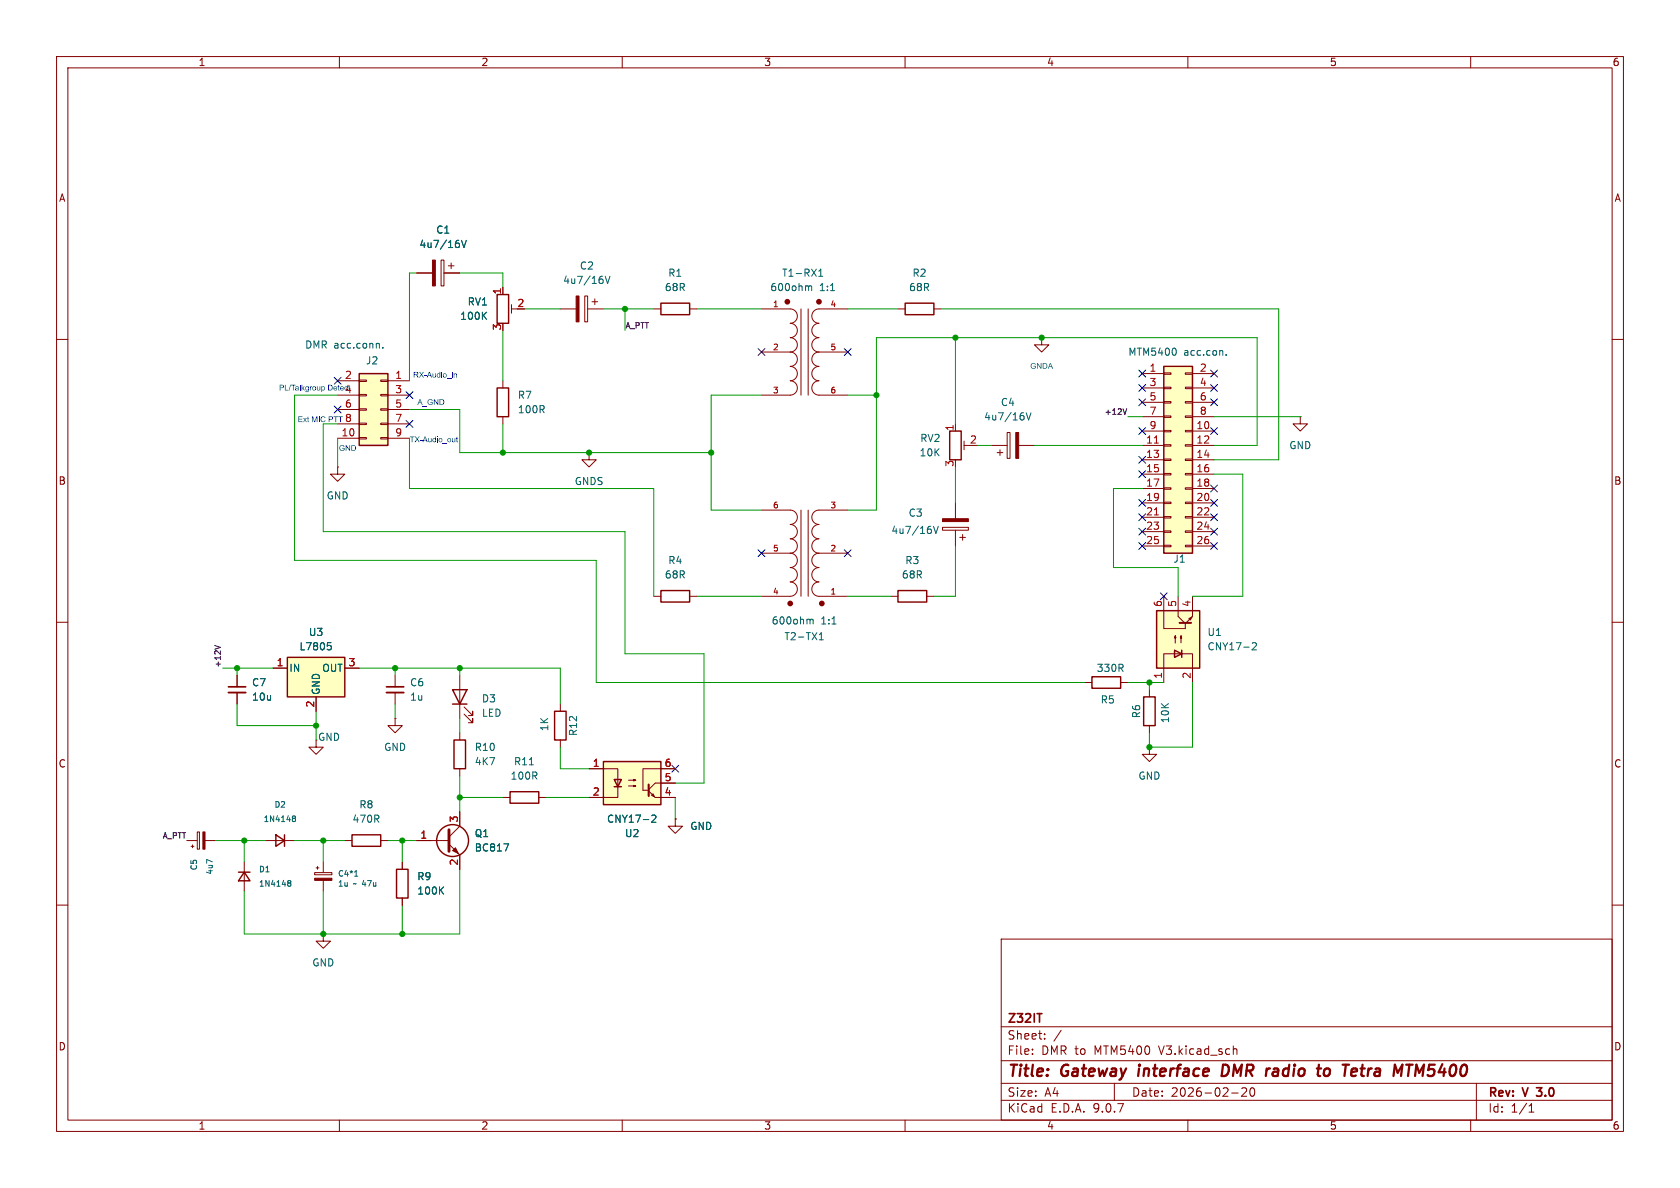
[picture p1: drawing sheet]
<svg xmlns="http://www.w3.org/2000/svg" width="297mm" height="210mm" viewBox="0 0 297 210" stroke-linecap="round" stroke-linejoin="round" font-family="sans-serif">
<g fill="none" stroke="#840000" stroke-width=".18">
<path d="M10 10h277v190h-277zM12 12h273v186h-273zM60 10v2M110 10v2M160 10v2M210 10v2M260 10v2M88.9 50.8v1.3M90.4 53.8v1.6M90.4 54.6h1M10 60h2M175.3 78.7h2.8"/>
<path d="M176.8 79.5v1M178.1 76.5h.5v4.5h-.5zM180.1 78.7h2.8M285 60h2M176.3 80h1M10 110h2M115.6 105.4h1.2M121.9 105.4h1.3M285 110h2M81.3 129.5v1.3M81.3 135.9v1.3M71.1 152.4v1.3"/>
<path d="M71.1 158.8v1.2M73.7 148.6h5.7M79.4 149.2l1.9 1.9v2.6M81.3 143.5v2.6l-1.9 1.9M10 160h2M177 166h108v32h-108zM285 160h2M60 198v2M110 198v2M160 198v2M177 194.5h108M177 191.5h108"/>
<path d="M177 187.5h108M177 181.5h108M182.5 186.3v.1M182.5 185.5v.1M184.7 183.6v.1M184.7 182.8v.1M187.6 182.1l-1.3 2M197 191.5v3M210 198v2M217.7 193.2h1.2M218.1 185.5h.5l.1 .9M219.5 192.4l.6-.1 .2 .1 .1 .3-.9 1.1h.9"/>
<path d="M221.1 192.4l.2-.1a.81 .81 0 0 1 .6 .6 .81 .81 0 0 1-.3 .8l-.1 .1a.81 .81 0 0 1-.4-1.4zM260 198v2M261 191.5v6.5M270.3 196.6h.9M270.3 195.5l.4-.4v1.5"/>
</g>
<path d="M183.3 179.2h.9M271.6 192.3h1M271.6 193.6l.2 .2" fill="none" stroke="#840000" stroke-width=".3"/>
<path d="M201.4 188.9l-.2 1.3M217 188.3l-.8-.1-.2 2h.4l.6-.3M225 190.1l.7 .1M225.8 188.9l-.6 .1M225.8 189.4l-.7 .1M234.1 189.3a.55 .55 0 0 1 .5-.4 .55 .55 0 0 1 .5 .4v.5a.57 .57 0 0 1-1 .2M239.8 189l.1 .4M240.5 188.9h.8M240.9 188.2l-.2 1.7 .2 .3M248.6 188.2h1.1M250.9 189.6l-.5-1.4-.2 2" fill="none" stroke="#840000" stroke-width=".4"/>
<g fill="none" stroke="#840000" stroke-width=".25">
<path d="M87.9 52.1h2v5.1h-2zM116.8 104.4h5.1v2h-5.1zM80.3 130.8h2v5.1h-2zM70.1 153.7h2v5.1h-2z"/>
<circle cx="80" cy="148.6" r="2.82"/>
</g>
<path d="M85.5 55.7l.5 .8M86 55.2l-.7 .7M181 73.6v.5M181.4 73l.4 1.2 .5-1.2M77.9 157.3l.5 .8M78.4 156.8l-.7 .7M89.1 149.2h.8l-.5 1.2" fill="none" stroke="#006464" stroke-width=".18"/>
<g fill="#840000" stroke="#840000" stroke-width=".18">
<path d="M179.6 76.5h.5v4.5h-.5z"/>
<path d="M80 150.4l.5-.5 .5 1z"/>
</g>
<path d="M79.4 146.7v3.8" fill="none" stroke="#840000" stroke-width=".51"/>
<path d="M63.5 66h5.1v12.7h-5.1z" fill="#ffffc2"/>
<path d="M63.5 66h5.1v12.7h-5.1zM80 121.9h2.5l-1.2 2.6zM80 124.5h2.5" fill="none" stroke="#840000" stroke-width=".25"/>
<g fill="none" stroke="#840000" stroke-width=".18">
<path d="M59.7 67.3h3.8M59.7 69.9h3.8M59.7 72.4h3.8M59.7 74.9h3.8M59.7 77.5h3.8M63.5 67.2h1.3v.2h-1.3zM63.5 69.7h1.3v.3h-1.3zM63.5 72.3h1.3v.2h-1.3zM63.5 74.8h1.3v.3h-1.3zM63.5 77.3h1.3v.3h-1.3zM67.3 67.2h1.3v.2h-1.3zM67.3 69.7h1.3v.3h-1.3z"/>
<path d="M67.3 72.3h1.3v.2h-1.3zM67.3 74.8h1.3v.3h-1.3zM67.3 77.3h1.3v.3h-1.3zM68.6 67.3h3.8M68.6 69.9h3.8M68.6 72.4h3.8M68.6 74.9h3.8M68.6 77.5h3.8M166.6 93.2h4.6v.5h-4.6zM168.9 88.9v2.8M168.9 93.7v2.8M169.7 95h1"/>
<path d="M170.2 94.5v1M81.3 119.4v7.6M82 126.2l1.6 1.6v-.8v.8h-.8M82 125l1.6 1.5v-.8v.8h-.8"/>
</g>
<path d="M67 60.8l.1 .7M67.7 61.4v.1M164.6 93.6v.6M165 93l.5 1.3 .4-1.3" fill="none" stroke="#006464" stroke-width=".18"/>
<path d="M166.6 91.7h4.6v.5h-4.6z" fill="#840000" stroke="#840000" stroke-width=".18"/>
<path d="M50.8 116.2h10.2v7h-10.2z" fill="#ffffc2"/>
<path d="M116.8 53.6h5.1v2h-5.1zM87.9 68.6h2v5.1h-2zM167.9 76.2h2v5.1h-2zM50.8 116.2h10.2v7h-10.2zM158.7 104.4h5.1v2h-5.1zM193 119.6h5.1v2.1h-5.1zM202.2 123.2h2v5.1h-2zM42.2 154.2h2M43.2 154.2l1 1.5h-2zM48.8 147.6l1.5 1-1.5 1zM50.3 147.6v2M62.2 147.6h5.1v2h-5.1z" fill="none" stroke="#840000" stroke-width=".25"/>
<g fill="none" stroke="#840000" stroke-width=".18">
<path d="M73.7 48.3h2.8M78 46h.5v4.5h-.5zM78.5 48.3h2.8M79.2 47h1.1M79.8 46.5v1M99.1 54.6h2.8M103.4 52.3h.5v4.6h-.5zM103.9 54.6h2.8M104.6 53.3h1.1M105.2 52.8v1M115.6 54.6h1.2M121.9 54.6h1.3"/>
<path d="M134.6 54.6h5.1a1.27 1.27 0 0 1 1.3 1.3 1.27 1.27 0 0 1-1.3 1.3 1.27 1.27 0 0 1 1.3 1.2 1.27 1.27 0 0 1-1.3 1.3 1.27 1.27 0 0 1 1.3 1.3 1.27 1.27 0 0 1-1.3 1.2M141.6 54.6v15.3M142.9 54.6v15.3M149.9 54.6h-5.1a1.27 1.27 0 0 0-1.3 1.3 1.27 1.27 0 0 0 1.3 1.3 1.27 1.27 0 0 0-1.3 1.2 1.27 1.27 0 0 0 1.3 1.3 1.27 1.27 0 0 0-1.3 1.3 1.27 1.27 0 0 0 1.3 1.2M184.1 59.7v1.3h1.3l-1.3 1.2-1.2-1.2h1.2M184.1 59.7h.1M88.9 67.3v1.3M88.9 73.7v1.2M134.6 62.2h5.1M139.7 62.2a1.27 1.27 0 0 1 1.3 1.3 1.27 1.27 0 0 1-1.3 1.3 1.27 1.27 0 0 1 1.3 1.2 1.27 1.27 0 0 1-1.3 1.3 1.27 1.27 0 0 1 1.3 1.3 1.27 1.27 0 0 1-1.3 1.3h-5.1M144.8 62.2a1.27 1.27 0 0 0-1.3 1.3 1.27 1.27 0 0 0 1.3 1.3 1.27 1.27 0 0 0-1.3 1.2 1.27 1.27 0 0 0 1.3 1.3 1.27 1.27 0 0 0-1.3 1.3 1.27 1.27 0 0 0 1.3 1.3h5.1M144.8 62.2h5.1"/>
<path d="M168.9 74.9v1.3M170.4 78v1.5M170.4 78.7h1M59.7 82.6v1.2h1.3l-1.3 1.3-1.3-1.3h1.3M59.7 82.6h.1M104.1 80v1.3h1.3l-1.3 1.3-1.2-1.3h1.2M104.1 80h.1M134.6 90.2h5.1a1.27 1.27 0 0 1 1.3 1.2 1.27 1.27 0 0 1-1.3 1.3 1.27 1.27 0 0 1 1.3 1.3 1.27 1.27 0 0 1-1.3 1.3 1.27 1.27 0 0 1 1.3 1.2 1.27 1.27 0 0 1-1.3 1.3M134.6 97.8h5.1M139.7 97.8a1.27 1.27 0 0 1 1.3 1.3 1.27 1.27 0 0 1-1.3 1.2 1.27 1.27 0 0 1 1.3 1.3 1.27 1.27 0 0 1-1.3 1.3 1.27 1.27 0 0 1 1.3 1.2 1.27 1.27 0 0 1-1.3 1.3h-5.1M141.6 90.2v15.2M142.9 90.2v15.2"/>
<path d="M144.8 97.8a1.27 1.27 0 0 0-1.3 1.3 1.27 1.27 0 0 0 1.3 1.2 1.27 1.27 0 0 0-1.3 1.3 1.27 1.27 0 0 0 1.3 1.3 1.27 1.27 0 0 0-1.3 1.2 1.27 1.27 0 0 0 1.3 1.3h5.1M144.8 97.8h5.1M149.9 90.2h-5.1a1.27 1.27 0 0 0-1.3 1.2 1.27 1.27 0 0 0 1.3 1.3 1.27 1.27 0 0 0-1.3 1.3 1.27 1.27 0 0 0 1.3 1.3 1.27 1.27 0 0 0-1.3 1.2 1.27 1.27 0 0 0 1.3 1.3M41.9 119.4v2M48.3 118.1h2.5M61 118.1h2.5M157.5 105.4h1.2M163.8 105.4h1.3M41.9 122.4v2.1M55.9 130.8v1.3h1.2l-1.2 1.3-1.3-1.3h1.3M55.9 123.2v2.5M69.8 127v1.3h1.3l-1.3 1.2-1.2-1.2h1.2"/>
<path d="M69.8 127h.1M191.8 120.7h1.2M198.1 120.7h1.3M203.2 132.1v1.3h1.3l-1.3 1.2-1.3-1.2h1.3M203.2 132.1h.1M203.2 121.9v1.3M203.2 128.3v1.2M33 148.6h1.9M33.8 149.6h.5M34 149.4v.5M34.9 147.1h.4v3h-.4zM36.2 148.6h1.9"/>
<path d="M43.2 152.4v5.1M47 148.6h5.1M55.6 154.3h3.1v.3h-3.1zM55.9 153.4h.5M56.1 153.2v.5M57.1 152.4v1.9M57.1 155.6v1.9M61 148.6h1.2M67.3 148.6h1.3M57.1 165.1v1.3h1.3l-1.3 1.2-1.2-1.2h1.2M57.1 165.1h.1"/>
</g>
<g fill="none" stroke="#006464" stroke-width=".18">
<path d="M81.2 43.1v.5M81.6 42.5l.4 1.3 .4-1.3M106.6 49.4v.6M107 48.8l.4 1.3 .4-1.3M143 50.7l.1-.2 .3 .1 .1 .8M144.7 48.8h.8M144.7 47.9l.4-.3v1.2M57.9 113.6h.6M58 114.1h.3l.3 .2-.1 .5-.5 .1M143.2 109.6l.2-.1h.3l.1 .8M144.8 113.1h.8M144.8 112.2l.4-.4v1.3"/>
<path d="M37.5 152.4l-1-.5v.7M51 156v.1M51 155.7l.4 .1v.1l-.2 .2M51 156.1h.2M51 156.1h.1M51.2 156.1l.2 .2v.3h-.4M51.8 144.6l.1 .1M51.8 144.3h.4v.2l-.1 .2M51.9 144.7h.2M51.9 144.7h-.1M52.1 144.7l.1 .2v.2l-.4 .1M62.7 154.9h.6"/>
<path d="M62.9 154l.1-.1v1"/>
</g>
<path d="M40.4 121.4h3" fill="none" stroke="#840000" stroke-width=".3"/>
<path d="M40.4 122.4h3" fill="none" stroke="#840000" stroke-width=".33"/>
<g fill="none" stroke="#840000" stroke-width=".51">
<circle cx="139.2" cy="53.3" r=".25"/>
<circle cx="144.8" cy="53.3" r=".25"/>
<circle cx="139.7" cy="106.7" r=".25"/>
<circle cx="145.3" cy="106.7" r=".25"/>
</g>
<g fill="#840000" stroke="#840000" stroke-width=".18">
<path d="M35.9 147.1h.3v3h-.3z"/>
<path d="M55.6 155.2h3.1v.4h-3.1z"/>
<path d="M76.5 46h.5v4.5h-.5z"/>
<path d="M101.9 52.3h.5v4.6h-.5z"/>
</g>
<path d="M204.5 108h7.6v10.1h-7.6z" fill="#ffffc2"/>
<path d="M160 53.6h5.1v2h-5.1zM204.5 108h7.6v10.1h-7.6zM207.6 114.9l1.3 .7-1.3 .6zM208.9 114.9v1.3" fill="none" stroke="#840000" stroke-width=".25"/>
<path d="M158.7 54.6h1.3M165.1 54.6h1.3M205.7 105.4v5.7h3.8v-1M207.8 112.4l-.2 .4h.3l-.1-.4v1.3M208.3 105.4v3.6l1.1 1.1M208.8 112.4l-.1 .4h.2l-.1-.4v1.3M208.9 115.6h1.9v5.1M209 115.6h-3.3v5.1M210.2 109.3l.5-.2-.3 .5zM210.8 105.4v3.6l-1.1 1.1" fill="none" stroke="#840000" stroke-width=".18"/>
<path d="M208.5 110.1h2.1" fill="none" stroke="#840000" stroke-width=".36"/>
<path d="M221.4 113.7l.5-.1 .2 .4-.8 .9h.8" fill="none" stroke="#006464" stroke-width=".18"/>
<path d="M205.7 64.8h5.1v33h-5.1z" fill="#ffffc2"/>
<path d="M205.7 64.8h5.1v33h-5.1z" fill="none" stroke="#840000" stroke-width=".25"/>
<g fill="none" stroke="#840000" stroke-width=".18">
<path d="M201.9 78.7h3.8M201.9 76.2h3.8M201.9 73.7h3.8M201.9 71.1h3.8M201.9 68.6h3.8M201.9 66h3.8M205.7 78.6h1.3v.3h-1.3zM205.7 76.1h1.3v.2h-1.3zM205.7 73.5h1.3v.3h-1.3zM205.7 71h1.3v.2h-1.3zM205.7 68.5h1.3v.2h-1.3zM205.7 65.9h1.3v.3h-1.3z"/>
<path d="M209.5 78.6h1.3v.3h-1.3zM209.5 76.1h1.3v.2h-1.3zM209.5 73.5h1.3v.3h-1.3zM209.5 71h1.3v.2h-1.3zM209.5 68.5h1.3v.2h-1.3zM209.5 65.9h1.3v.3h-1.3zM210.8 78.7h3.8M210.8 76.2h3.8M210.8 73.7h3.8M210.8 71.1h3.8M210.8 68.6h3.8M210.8 66h3.8"/>
<path d="M229.9 73.7v1.2h1.2l-1.2 1.3-1.3-1.3h1.3M229.9 73.7h.1M201.9 96.5h3.8M201.9 94h3.8M201.9 91.4h3.8M201.9 88.9h3.8M201.9 86.4h3.8M201.9 83.8h3.8M201.9 81.3h3.8M205.7 96.4h1.3v.2h-1.3zM205.7 93.9h1.3v.2h-1.3zM205.7 91.3h1.3v.3h-1.3z"/>
<path d="M205.7 88.8h1.3v.2h-1.3zM205.7 86.2h1.3v.3h-1.3zM205.7 83.7h1.3v.2h-1.3zM205.7 81.2h1.3v.2h-1.3zM209.5 96.4h1.3v.2h-1.3zM209.5 93.9h1.3v.2h-1.3zM209.5 91.3h1.3v.3h-1.3zM209.5 88.8h1.3v.2h-1.3zM209.5 86.2h1.3v.3h-1.3zM209.5 83.7h1.3v.2h-1.3zM209.5 81.2h1.3v.2h-1.3zM210.8 96.5h3.8"/>
<path d="M210.8 94h3.8M210.8 91.4h3.8M210.8 88.9h3.8M210.8 86.4h3.8M210.8 83.8h3.8M210.8 81.3h3.8M119.4 144.8v1.3h1.2l-1.2 1.2-1.3-1.2h1.3M119.4 144.8h.1"/>
</g>
<path d="M204.1 78.3h.7M204.1 91h.7" fill="none" stroke="#a90000" stroke-width=".18"/>
<path d="M207.9 61.8v.8M216.8 62.7v.1" fill="none" stroke="#006464" stroke-width=".18"/>
<path d="M106.7 134.6h10.1v7.6h-10.1z" fill="#ffffc2"/>
<path d="M90.2 140h5v2h-5zM98 125.7h2.1v5.1h-2.1zM106.7 134.6h10.1v7.6h-10.1zM108.6 137.8h1.3l-.7 1.3zM108.6 139.1h1.3" fill="none" stroke="#840000" stroke-width=".25"/>
<g fill="none" stroke="#840000" stroke-width=".18">
<path d="M73.7 48.3h2.8M78.5 48.3h2.8M88.9 50.8v1.3M41.9 119.4v2M48.3 118.1h2.5M61 118.1h2.5M69.8 119.4v2M41.9 122.4v2.1M55.9 123.2v2.5M69.8 122.4v2.1M99.1 124.5v1.2M99.1 130.8v1.3"/>
<path d="M104.1 135.9h5.1v3.3M109.2 139.1v1.9h-5.1M111.1 137.9h1.3l-.4 .1v-.2l.4 .1M111.1 138.9h1.3l-.4 .2v-.3l.4 .1M114.7 139.8l1.1 1.2h3.6M119.4 135.9h-5.7v3.8h1M119.4 138.4h-3.6l-1.1 1.2M71.1 152.4v1.3M71.1 158.8v1.2M73.7 148.6h2.5M81.3 143.5v2.6M81.3 151.1v2.6"/>
<path d="M88.9 141h1.3M95.2 141h1.3M115.2 140.6l.2-.3 .3 .5zM119.4 144.8h.1"/>
</g>
<path d="M114.7 138.7v2" fill="none" stroke="#840000" stroke-width=".36"/>
<path d="M81.2 43.1v.5M81.6 42.5l.4 1.3 .4-1.3M85.5 55.7l.5 .8M86 55.2l-.7 .7M57.9 113.6h.6M58 114.1h.3l.3 .2-.1 .5-.5 .1M93.6 135.2h.7M77.9 157.3l.5 .8M78.4 156.8l-.7 .7M89.1 149.2h.8l-.5 1.2M115.2 144.2l.5-.1 .3 .4-.8 .9h.8" fill="none" stroke="#006464" stroke-width=".18"/>
<path d="M68.3 121.4h3.1" fill="none" stroke="#840000" stroke-width=".3"/>
<path d="M68.3 122.4h3.1" fill="none" stroke="#840000" stroke-width=".33"/>
<path d="M199.2 72.3l-.3 1M38 114.1l1 .3" fill="none" stroke="#0f0f0f" stroke-width=".18"/>
<g fill="none" stroke="#009600" stroke-width=".18">
<path d="M73.7 48.3h-1.3v19M81.3 48.3h7.6v2.5M88.9 58.4v8.9M92.7 54.6h6.4M106.7 54.6h8.9M110.5 54.6v3.8M123.2 54.6h11.4M149.9 54.6h8.8M166.4 54.6h59.7v26.7h-11.5M168.9 59.7v15.2M59.7 74.9h-2.6v19.1h53.4v21.6h14v22.8h-5.1M59.7 69.9h-7.6v29.2h53.3v21.6h86.4"/>
<path d="M59.7 77.5v5.1M72.4 72.4h8.9v7.6h44.4M72.4 77.5v8.9h43.2v19M88.9 74.9v5.1M134.6 69.9h-8.9v20.3h8.9M149.9 69.9h5M172.7 78.7h2.6M182.9 78.7h19M199.4 73.7h2.5M214.6 78.7h7.6v-19h-67.3v30.5h-5M214.6 73.7h15.3M168.9 82.6v6.3"/>
<path d="M168.9 96.5v8.9h-3.8M201.9 86.4h-5.1v13.9h11.5v5.1M214.6 83.8h5.1v21.6h-8.9M39.4 118.1h8.9M41.9 118.1v1.3M63.5 118.1h35.6v6.4M69.8 118.1v1.3M81.3 118.1v1.3M123.2 105.4h11.4M149.9 105.4h7.6M41.9 124.5v3.8h14M55.9 125.7v5.1"/>
<path d="M69.8 124.5v2.5M81.3 127v2.5M81.3 137.2v6.3M99.1 132.1v3.8h5M199.4 120.7h6.3M203.2 120.7v1.2M210.8 120.7v11.4h-7.6v-2.6M38.1 148.6h8.9M43.2 148.6v3.8M52.1 148.6h8.9M57.1 148.6v3.8M57.1 157.5v7.6"/>
<path d="M68.6 148.6h5.1M71.1 148.6v3.8M81.3 153.7v11.4h-38.1v-7.6M81.3 141h7.6M96.5 141h7.6M119.4 141v3.8M71.1 160v5.1"/>
</g>
<g fill="none" stroke="#000084" stroke-width=".18">
<path d="M59.1 71.8l1.2 1.2M59.1 66.7l1.2 1.2M60.3 71.8l-1.2 1.2M60.3 66.7l-1.2 1.2M71.8 74.3l1.2 1.2M71.8 69.2l1.2 1.3M73 74.3l-1.2 1.2M73 69.2l-1.2 1.3M134 61.6l1.2 1.2M135.2 61.6l-1.2 1.2M149.3 61.6l1.2 1.2M150.5 61.6l-1.2 1.2"/>
<path d="M201.3 75.6l1.2 1.2M201.3 70.5l1.2 1.2M201.3 65.4l1.2 1.2M201.3 68l1.2 1.2M202.5 75.6l-1.2 1.2M202.5 70.5l-1.2 1.2M202.5 65.4l-1.2 1.2M202.5 68l-1.2 1.2M214 75.6l1.2 1.2M214 65.4l1.2 1.2M214 68l1.2 1.2M214 70.5l1.2 1.2"/>
<path d="M215.2 75.6l-1.2 1.2M215.2 70.5l-1.2 1.2M215.2 65.4l-1.2 1.2M215.2 68l-1.2 1.2M134 97.2l1.2 1.2M135.2 97.2l-1.2 1.2M149.3 97.2l1.2 1.2M150.5 97.2l-1.2 1.2M201.3 95.9l1.2 1.2M201.3 83.2l1.2 1.2M201.3 80.7l1.2 1.2M201.3 93.4l1.2 1.2"/>
<path d="M201.3 90.8l1.2 1.2M201.3 88.3l1.2 1.2M202.5 88.3l-1.2 1.2M202.5 95.9l-1.2 1.2M202.5 83.2l-1.2 1.2M202.5 80.7l-1.2 1.2M202.5 93.4l-1.2 1.2M202.5 90.8l-1.2 1.2M214 88.3l1.2 1.2M214 95.9l1.2 1.2M214 93.4l1.2 1.2M214 90.8l1.2 1.2"/>
<path d="M214 85.8l1.2 1.2M215.2 95.9l-1.2 1.2M215.2 93.4l-1.2 1.2M215.2 90.8l-1.2 1.2M215.2 85.8l-1.2 1.2M215.2 88.3l-1.2 1.2M205.1 104.8l1.2 1.2M206.3 104.8l-1.2 1.2M118.8 135.3l1.2 1.2M120 135.3l-1.2 1.2"/>
</g>
<g fill="#009600" stroke="#009600" stroke-width=".18">
<circle cx="104.1" cy="80" r=".46"/>
<circle cx="168.9" cy="59.7" r=".46"/>
<circle cx="184.1" cy="59.7" r=".46"/>
<circle cx="154.9" cy="69.9" r=".46"/>
<circle cx="203.2" cy="120.7" r=".46"/>
<circle cx="203.2" cy="132.1" r=".46"/>
<circle cx="125.7" cy="80" r=".46"/>
<circle cx="88.9" cy="80" r=".46"/>
<circle cx="110.5" cy="54.6" r=".46"/>
<circle cx="57.1" cy="165.1" r=".46"/>
<circle cx="43.2" cy="148.6" r=".46"/>
<circle cx="71.1" cy="148.6" r=".46"/>
<circle cx="41.9" cy="118.1" r=".46"/>
<circle cx="57.1" cy="148.6" r=".46"/>
<circle cx="55.9" cy="128.3" r=".46"/>
<circle cx="81.3" cy="118.1" r=".46"/>
<circle cx="71.1" cy="165.1" r=".46"/>
<circle cx="81.3" cy="141" r=".46"/>
<circle cx="69.8" cy="118.1" r=".46"/>
</g>
<g font-size="2.8" fill="#840000">
<text x="178" y="190.9">Title:</text>
<text x="187.7" y="190.9">Gateway</text>
<text x="202.1" y="190.9">interface</text>
<text x="217.6" y="190.9">DMR</text>
<text x="226.2" y="190.9">radio</text>
<text x="236.2" y="190.9">to</text>
<text x="241.5" y="190.9">Tetra</text>
<text x="251.2" y="190.9">MTM5400</text>
</g>
<g font-size="2.1" fill="#840000">
<text x="178" y="184">Sheet:</text>
<text x="178" y="181.2">Z32IT</text>
<text x="178" y="186.7">File:</text>
<text x="184.1" y="186.7">DMR to</text>
<text x="193.6" y="186.7">MTM5400</text>
<text x="205.2" y="186.7">V3.kicad_sch</text>
<text x="178" y="196.9">KiCad</text>
<text x="178" y="194.1">Size:</text>
<text x="184.7" y="194.1">A4</text>
<text x="185.7" y="196.9">E.D.A.</text>
<text x="193.3" y="196.9">9.0.7</text>
<text x="200" y="194.1">Date:</text>
<text x="207" y="194.1">2026-02-20</text>
<text x="263" y="194.3">Rev:</text>
<text x="263" y="196.9">Id:</text>
<text x="267.1" y="196.9">1/1</text>
<text x="269.4" y="194.3">V</text>
<text x="272.4" y="194.3">3.0</text>
</g>
<g font-size="1.8" fill="#840000">
<text x="35" y="11.9">1</text>
<text x="85" y="11.9">2</text>
<text x="135" y="11.9">3</text>
<text x="185" y="11.9">4</text>
<text x="235" y="11.9">5</text>
<text x="285" y="11.9">6</text>
<text x="10.3" y="35.9">A</text>
<text x="285.3" y="35.9">A</text>
<text x="10.3" y="85.9">B</text>
<text x="285.3" y="85.9">B</text>
<text x="10.3" y="135.9">C</text>
<text x="285.3" y="135.9">C</text>
<text x="10.3" y="185.9">D</text>
<text x="285.3" y="185.9">D</text>
<text x="35" y="199.9">1</text>
<text x="85" y="199.9">2</text>
<text x="135" y="199.9">3</text>
<text x="185" y="199.9">4</text>
<text x="235" y="199.9">5</text>
<text x="285" y="199.9">6</text>
</g>
<g font-size="1.8" fill="#006464">
<text x="77" y="41.5">C1</text>
<text x="74.1" y="44">4u7/16V</text>
<text x="102.4" y="47.9">C2</text>
<text x="99.5" y="50.4">4u7/16V</text>
<text x="117.4" y="51.7">68R</text>
<text x="118" y="49.1">R1</text>
<text x="136.1" y="51.7">600ohm</text>
<text x="138.2" y="49.1">T1-RX1</text>
<text x="144.9" y="51.7">1:1</text>
<text x="160.6" y="51.7">68R</text>
<text x="161.2" y="49.1">R2</text>
<text x="81.2" y="56.7">100K</text>
<text x="82.6" y="54.2">RV1</text>
<text x="53.8" y="61.8">DMR acc.conn.</text>
<text x="64.6" y="64.6">J2</text>
<text x="199.4" y="63.1">MTM5400</text>
<text x="209.3" y="63.1">acc.con.</text>
<text x="91.4" y="70.7">R7</text>
<text x="176.8" y="72">C4</text>
<text x="91.4" y="73.3">100R</text>
<text x="173.9" y="74.5">4u7/16V</text>
<text x="162.5" y="80.9">10K</text>
<text x="162.6" y="78.3">RV2</text>
<text x="227.8" y="79.6">GND</text>
<text x="57.7" y="88.5">GND</text>
<text x="101.5" y="86">GNDS</text>
<text x="157.5" y="94.6">4u7/16V</text>
<text x="160.5" y="91.5">C3</text>
<text x="118" y="99.9">R4</text>
<text x="159.9" y="99.9">R3</text>
<text x="207.3" y="99.7">J1</text>
<text x="117.4" y="102.5">68R</text>
<text x="159.3" y="102.5">68R</text>
<text x="54.5" y="112.6">U3</text>
<text x="136.3" y="110.6">600ohm</text>
<text x="138.6" y="113.4">T2-TX1</text>
<text x="145.1" y="110.6">1:1</text>
<text x="213.4" y="112.6">U1</text>
<text x="51.1" y="119">IN</text>
<text x="52.8" y="115.2">L7805</text>
<text x="56.9" y="119">OUT</text>
<text x="193.8" y="119">330R</text>
<text x="213.4" y="115.2">CNY17-2</text>
<text x="44.5" y="121.5">C7</text>
<text x="44.5" y="124.1">10u</text>
<text x="56.7" y="122.9" transform="rotate(-90 56.7 122.9)">GND</text>
<text x="72.4" y="121.5">C6</text>
<text x="72.4" y="124.1">1u</text>
<text x="85.1" y="124.4">D3</text>
<text x="194.5" y="124.6">R5</text>
<text x="56.1" y="131.2">GND</text>
<text x="85.1" y="126.9">LED</text>
<text x="97.1" y="129.4" transform="rotate(-90 97.1 129.4)">1K</text>
<text x="102.2" y="130.2" transform="rotate(-90 102.2 130.2)">R12</text>
<text x="201.8" y="127.1" transform="rotate(-90 201.8 127.1)">R6</text>
<text x="206.9" y="127.9" transform="rotate(-90 206.9 127.9)">10K</text>
<text x="67.8" y="132.9">GND</text>
<text x="83.8" y="132.9">R10</text>
<text x="83.8" y="135.5">4K7</text>
<text x="90.8" y="135.5">R11</text>
<text x="63.4" y="143.1">R8</text>
<text x="90.2" y="138">100R</text>
<text x="201.2" y="138">GND</text>
<text x="62.2" y="145.6">470R</text>
<text x="83.8" y="148.2">Q1</text>
<text x="107.2" y="145.6">CNY17-2</text>
<text x="110.4" y="148.2">U2</text>
<text x="121.9" y="146.9">GND</text>
<text x="73.7" y="155.8">R9</text>
<text x="83.8" y="150.7">BC817</text>
<text x="73.7" y="158.3">100K</text>
<text x="55.1" y="171">GND</text>
</g>
<g font-size="1.8" fill="#a90000">
<text x="88.6" y="52.1" transform="rotate(-90 88.6 52.1)">1</text>
<text x="88.6" y="58.5" transform="rotate(-90 88.6 58.5)">3</text>
<text x="91.4" y="54.4">2</text>
<text x="203.1" y="65.8">1</text>
<text x="212" y="65.8">2</text>
<text x="60.9" y="67.1">2</text>
<text x="69.8" y="67.1">1</text>
<text x="69.8" y="69.6">3</text>
<text x="203.1" y="70.9">5</text>
<text x="203.1" y="68.3">3</text>
<text x="212" y="70.9">6</text>
<text x="212" y="68.3">4</text>
<text x="60.3" y="77.2">10</text>
<text x="60.9" y="72.1">6</text>
<text x="60.9" y="74.7">8</text>
<text x="69.8" y="72.1">5</text>
<text x="69.8" y="74.7">7</text>
<text x="69.8" y="77.2">9</text>
<text x="168.7" y="76.3" transform="rotate(-90 168.7 76.3)">1</text>
<text x="203.1" y="75.9">9</text>
<text x="203.1" y="73.4">7</text>
<text x="211.4" y="75.9">10</text>
<text x="212" y="73.4">8</text>
<text x="168.7" y="82.6" transform="rotate(-90 168.7 82.6)">3</text>
<text x="171.4" y="78.5">2</text>
<text x="202.5" y="83.6">15</text>
<text x="202.5" y="81">13</text>
<text x="202.5" y="78.5">11</text>
<text x="211.4" y="83.6">16</text>
<text x="211.4" y="81">14</text>
<text x="211.4" y="78.5">12</text>
<text x="202.5" y="88.6">19</text>
<text x="202.5" y="86.1">17</text>
<text x="211.4" y="88.6">20</text>
<text x="211.4" y="86.1">18</text>
<text x="202.5" y="93.7">23</text>
<text x="202.5" y="91.2">21</text>
<text x="211.4" y="93.7">24</text>
<text x="211.4" y="91.2">22</text>
<text x="202.5" y="96.3">25</text>
<text x="211.4" y="96.3">26</text>
<text x="205.5" y="107.4" transform="rotate(-90 205.5 107.4)">6</text>
<text x="208" y="107.4" transform="rotate(-90 208 107.4)">5</text>
<text x="210.6" y="107.4" transform="rotate(-90 210.6 107.4)">4</text>
<text x="48.8" y="117.9">1</text>
<text x="61.5" y="117.9">3</text>
<text x="55.6" y="125.2" transform="rotate(-90 55.6 125.2)">2</text>
<text x="205.5" y="120.1" transform="rotate(-90 205.5 120.1)">1</text>
<text x="210.6" y="120.1" transform="rotate(-90 210.6 120.1)">2</text>
<text x="104.7" y="135.6">1</text>
<text x="117.4" y="135.6">6</text>
<text x="104.7" y="140.7">2</text>
<text x="117.4" y="138.2">5</text>
<text x="117.4" y="140.7">4</text>
<text x="74.2" y="148.3">1</text>
<text x="81" y="145.5" transform="rotate(-90 81 145.5)">3</text>
<text x="81" y="153.1" transform="rotate(-90 81 153.1)">2</text>
</g>
<text font-size="1.8" fill="#0000c2" x="60.9" y="69.6">4</text>
<g font-size="1.4" fill="#0f0f0f">
<text x="110.5" y="58.1">A_PTT</text>
<text x="195.1" y="73.4">+12V</text>
<text x="39.1" y="118.1" transform="rotate(-90 39.1 118.1)">+12V</text>
<text x="28.6" y="148.3">A_PTT</text>
</g>
<g font-size="1.4" fill="#a90000">
<text x="136.5" y="54.4">1</text>
<text x="146.7" y="54.4">4</text>
<text x="136.5" y="62">2</text>
<text x="146.7" y="62">5</text>
<text x="136.5" y="69.6">3</text>
<text x="146.7" y="69.6">6</text>
<text x="136.5" y="89.9">6</text>
<text x="146.7" y="89.9">3</text>
<text x="136.5" y="97.5">5</text>
<text x="146.7" y="97.5">2</text>
<text x="136.5" y="105.2">4</text>
<text x="146.7" y="105.2">1</text>
</g>
<g font-size="1.4" fill="#006464">
<text x="182.1" y="65.6">GNDA</text>
<text x="48.4" y="143">D2</text>
<text x="46.5" y="145.5">1N4148</text>
<text x="35" y="154" transform="rotate(-90 35 154)">C5</text>
<text x="37.8" y="154.7" transform="rotate(-90 37.8 154.7)">4u7</text>
<text x="45.7" y="154.4">D1</text>
<text x="59.6" y="155.2">C4*1</text>
<text x="45.7" y="156.9">1N4148</text>
<text x="59.6" y="156.9">1u</text>
<text x="62.5" y="156.9">~ 47u</text>
</g>
<g font-size="1.4" fill="#0000c2">
<text x="49.3" y="69.4">PL/Talkgroup Detect</text>
<text x="73" y="67.1">RX-Audio_in</text>
<text x="73.8" y="71.9">A_GND</text>
<text x="52.6" y="75">Ext MIC PTT</text>
<text x="59.9" y="80.1">GND</text>
<text x="72.4" y="78.5">TX-Audio_out</text>
</g>
</svg>
